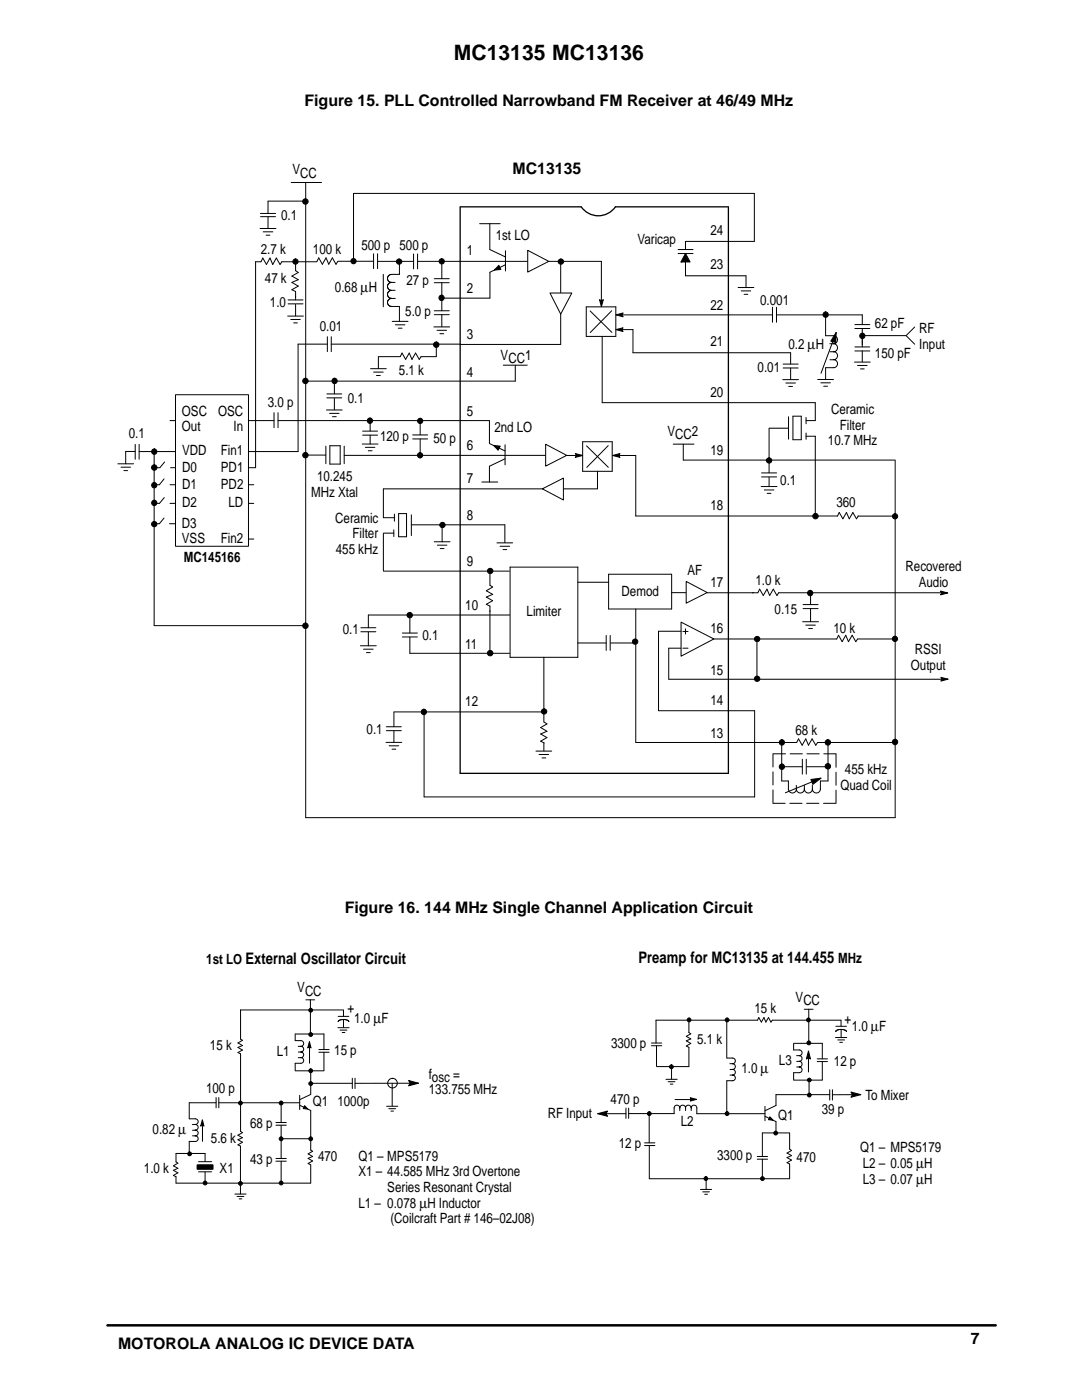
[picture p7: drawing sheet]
<svg xmlns="http://www.w3.org/2000/svg" width="216mm" height="279mm" viewBox="0 0 216 279" stroke-linecap="round" stroke-linejoin="round" font-family="sans-serif">
<path d="M21.4 264.5h177.3" fill="none" stroke="#000" stroke-width=".5"/>
<g fill="none" stroke="#000" stroke-width=".2">
<path d="M58.1 36.4h6.1M61 36.4v126.8h117.6v-71.3M51.9 45.6h3.2M52.5 46.3h1.9M53.1 46.9h.8M53.5 40.1h7.5M59 52.2v1.8l.5 .4-1.3 .7 1.3 .7-1.3 .6 1.3 .7-1.3 .7 .8 .4v1.7M88.2 56.4v5.6M95.7 44.6h4.1M97.7 44.6v5.2M97.8 54.3v5.2h-9.6M105.3 52.2h-17.1v3.4"/>
<path d="M109.5 52.2h10.5v7.9M111.9 52.2v6.3M136.8 52.3v2.7h12.1M150.5 48.2h-13.7v1.6M61 76.1h41.8M66.1 68.7h25.7M66.7 79.5v2.3M73.9 73.6h3.2M74.5 74.3h2M75.1 74.9h.8M75.5 71.2h4.4l.3-.7 .7 1.2 .8-1.2 .5 1.2 .7-1.2 .8 1.2 .3-.5M75.5 71.2v2.3"/>
<path d="M79.7 61.2v2.9M86.6 65.2h3.1M87.2 65.9h1.9M87.8 66.6h.7M88.2 62.8v2.4M100.4 72.9h4.8M111.9 62.7v6h-20.1M117 61.2h5.9v5.9h-5.9zM120.2 67.1v13.3h42.5v3.5h-1.9M124 62.8h30.1M126.3 65.8v4.6h31.5v2.3M155 62.8h17.1v2"/>
<path d="M156.2 75.8h3.1M156.8 76.4h1.9M157.4 77.1h.7M157.8 73.4v2.3M163.2 75.7h3.1M163.8 76.4h1.9M164.4 77.1h.7M164.7 73.4v2.3M170.5 72.3h3.1M171.1 72.9h1.9M171.7 73.6h.7M172.1 65.6v3.2"/>
<path d="M172.1 70v2.2M27.8 90.1h31.7M55.5 83.9h42.2v4.6M61 90.8h4M65 89v3.5M65.1 81.8h3.2M65.8 82.5h1.9M65.8 89h2.1v3.6h-2.1zM66.3 83.2h.8M68.7 90.9h40.2M68.7 89v3.5M72.3 88.6h3.1"/>
<path d="M72.9 89.3h1.9M73.5 90h.7M73.9 83.9v2.1M73.9 86.8v1.8M83.8 83.9v2.9M83.8 87.6v3.8M111.6 90.9h3.6M116.3 88.2h5.9v5.9h-5.9zM117 89l4.4 4.3M119.2 94.1v3.5h-42.7v5.7h2.2M126.9 90.9v12.1h40.2M134.3 88.6h4.2"/>
<path d="M136.3 88.6v3.2h42.3M151.9 97.1h3.1M152.5 97.8h1.9M153.1 98.5h.7M153.5 85.5h3.8M157.3 83.2v4.4M158.2 83.1h1.7v4.7h-1.7zM160.8 87.1h1.9v15.9M160.8 83.3v1.3M160.8 86.4v1.3M76.5 106.4h2.1M76.5 106.5v7.4"/>
<path d="M76.5 114h25.1M78.6 105.7v1.4M78.7 102.6v1.4M79.5 102.5h1.6v4.6h-1.6zM82.1 102.7v4.2M82.1 104.7h18.6v3.6M86.6 108.1h3.2M87.3 108.8h1.9M87.8 109.5h.8M88.2 104.7v3.4M97.8 114v2.8l.5 .4-1.3 .7 1.3 .7-1.3 .6 1.3 .7-1.3 .7 .8 .4v9.4M99.2 108.3h3.1"/>
<path d="M99.8 109h1.9M100.4 109.7h.7M101.8 113.2h13.5v18h-13.5zM115.3 116.2h6.1M121.4 114.6h12.6v6.9h-12.6zM134 118.3h2.9M141.1 118.3h10.1l.4-.7 .7 1.2 .7-1.2 .6 1.2 .7-1.2 .7 1.2 .4-.5h33.1M161.7 118.3v2.3M167.1 103l.4-.7 .7 1.2 .7-1.2 .6 1.2 .7-1.2 .7 1.2 .4-.5M171.2 103h7.3M71.9 128.9h3.2M72.5 129.6h2"/>
<path d="M73.1 130.2h.8M81.8 127.1v3.3h19.9M101.7 122.7h-28.2v2.6M108.5 131.2v12.9M126.9 121.5v26.7h32.1l.3-.7 .8 1.2 .7-1.2 .5 1.2 .7-1.2 .8 1.2 .3-.5h15.5M131.4 126v15.8M133.4 129.4v6.2h54.5M142.4 127.5h24.6l.3-.7 .7 1.3 .8-1.3 .5 1.3 .7-1.3 .8 1.3 .3-.6M151 127.5v8.1M160.2 124.1h3.1M160.8 124.8h1.9M161.4 125.4h.7"/>
<path d="M161.7 121.5v2.6M171.1 127.5h7.5M77 148.2h3.2M77.6 148.8h2M78.2 149.5h.8M78.7 142.1h29.8M106.9 149.9h3.2M107.6 150.6h1.9M108.1 151.3h.8M108.5 148.3v1.6M108.6 144.1l.5 .4-1.2 .7 1.2 .7-1.2 .6 1.2 .7-1.2 .7 .7 .4M131.5 141.8h19.1v17.2h-66v-16.9"/>
<path d="M156 148.2v7.7h1.3M165.2 148.2v7.7h-1.5M81.5 215.6l2 .6-2 .5 .3-.5zM83.5 216.2h-12.7M134.7 219.4h3.4M169.8 217.9l2 .6-2 .5 .3-.5zM171.8 218.5h-5.7M40.4 224.4v3.4M119.3 222.3l1.9-.6-.3 .6 .3 .5zM119.3 222.3h5.6"/>
</g>
<g fill="#000" stroke="#000" stroke-width=".2">
<path d="M119.6 59.8l.4 .3 .4-.3-.4 1.4z" fill-rule="evenodd"/>
<path d="M122.9 62.8l1.4-.3-.2 .3 .2 .4z" fill-rule="evenodd"/>
<path d="M114.8 90.5l1.5 .4-1.5 .4 .3-.4z" fill-rule="evenodd"/>
<path d="M137.7 219.1l1.3 .3-1.3 .3 .3-.3z" fill-rule="evenodd"/>
<path d="M40.4 223.5l.3 1.2-.3-.2-.4 .2z" fill-rule="evenodd"/>
</g>
<path d="M81.5 215.6l2 .6-2 .5 .3-.5zM169.8 217.9l2 .6-2 .5 .3-.5zM119.3 222.3l1.9-.6-.3 .6 .3 .5z" fill="#000"/>
<path d="M154.2 150.4v9.9M166.8 160.3v-9.9" fill="none" stroke="#000" stroke-width=".2" stroke-dasharray="2.6 1"/>
<path d="M166.8 150.4h-12.6M154.2 160.3h12.6" fill="none" stroke="#000" stroke-width=".2" stroke-dasharray="2.4 .9"/>
<path d="M91.8 41.3v113h53.5v-113" fill="none" stroke="#000" stroke-width=".26"/>
<path d="M135.9 124.2v6.8l6.5-3.5z" fill="#fff"/>
<g fill="none" stroke="#000" stroke-width=".2">
<path d="M97.7 49.8l3.2 1.5M99.5 53l.4 .8-1.3 .1zM100.9 50v4.1M100.9 52.8l-3.2 1.5M97.7 88.5l3.1 1.5M98.5 88.9l1.3 .1-.4 .9zM100.8 88.8v4M100.8 91.6l-3.1 1.4M131.4 126h4.5M133.4 129.4h2.5M135.9 124.2l6.5 3.3-6.5 3.5zM136.3 129.4h1"/>
<path d="M136.3 126h1M136.8 125.5v1"/>
</g>
<path d="M99.5 53l.4 .8-1.3 .1zM98.5 88.9l1.3 .1-.4 .9z" fill="#000"/>
<path d="M136.9 116l4.2 2.3-4.2 2.1z" fill="#fff"/>
<path d="M136.9 116l4.2 2.3-4.2 2.1z" fill="none" stroke="#000" stroke-width=".2"/>
<path d="M108.9 88.7l4.2 2.2-4.2 2.1z" fill="#fff"/>
<path d="M108.9 88.7l4.2 2.2-4.2 2.1z" fill="none" stroke="#000" stroke-width=".2"/>
<path d="M105.3 50l4.2 2.2-4.2 2.1z" fill="#fff"/>
<path d="M105.3 50l4.2 2.2-4.2 2.1z" fill="none" stroke="#000" stroke-width=".2"/>
<path d="M109.7 58.5h4.4l-2.2 4.2z" fill="#fff"/>
<g fill="none" stroke="#000" stroke-width=".2">
<path d="M52 42.6h3M52 43.2h3M53.5 40.1v2.5M53.5 43.3v2.3M75.4 52.2h7.1M76.5 54.8v6.4M78 56.4a.8 .8 0 0 0-.7 .8 .8 .8 0 0 0 .8 .8 .8 .8 0 0 0-.8 .7 .8 .8 0 0 0 .7 .8l.9 .1M78 59.6a.8 .8 0 0 0-.7 .8 .8 .8 0 0 0 .8 .8h1.6M78 56.4h.8M78.1 57.9h.7M79.7 54.8h-1.7a.8 .8 0 0 0-.7 .8 .8 .8 0 0 0 .7 .8M82.5 50.7v3"/>
<path d="M83.3 50.7v3M83.4 52.2h4.8M86.7 55.6h2.9M86.7 56.4h2.9M109.7 58.5h4.4l-2.2 4.2zM65.2 78.6h3M65.2 79.4h3M66.7 76.1v2.5M86.7 62h2.9M86.7 62.8h2.9M154.1 61.3v3M154.9 61.3v3"/>
<path d="M156.3 72.7h3M156.3 73.4h3M170.6 64.8h3M170.6 65.6h3M170.6 69.2h3M170.6 70h3M172.1 67.4v1.8M72.4 86h2.9M72.4 86.8h2.9M82.3 86.8h3M82.3 87.6h3M152 94.4h3"/>
<path d="M152 95.2h3M153.5 85.5v8.9M153.5 95.2v1.8M72 125.3h3M72 126.1h3M73.5 126.1v2.8M80.3 126.3h3M80.3 127.1h3M81.8 122.7v3.6M115.3 128.3h5.6M121 126.8v3M121.8 126.8v3"/>
<path d="M121.8 128.3h5.1M160.2 120.7h3M160.2 121.5h3M77.1 145h3M77.1 145.8h3M78.6 142.1v2.9M78.6 145.9v2.3M156 153h4.1M157.3 157.5a.8 .8 0 0 0 .8 .8 .8 .8 0 0 0 .8-.8M157.3 155.9v1.6M158.9 156.7v.8a.8 .8 0 0 0 .8 .8 .8 .8 0 0 0 .8-.8M160.1 151.5v3"/>
<path d="M160.5 157.5a.8 .8 0 0 0 .8 .8 .8 .8 0 0 0 .8-.8M160.5 156.7v.8M160.9 151.5v3M160.9 153h4.3M162.1 157.5a.8 .8 0 0 0 .8 .8 .8 .8 0 0 0 .8-.8M162.1 156.7v.7M163.7 155.9v1.6"/>
</g>
<path d="M108.2 97.6l4.2-2.2v4.4z" fill="#fff"/>
<g fill="none" stroke="#000" stroke-width=".2">
<path d="M57.5 59.9h3M63.2 52.2h-7l-.3 .6-.8-1.3-.7 1.3-.5-1.3-.7 1.3-.8-1.3-.3 .7h-1.1v41.1h-17M63.2 52.2l.4-.7 .7 1.2 .8-1.2 .5 1.2 .7-1.2 .7 1.2 .4-.5M67.4 52.1h7.1M74.5 50.6v3M75.3 50.6v3M79.7 52.2v2.6M150.5 48.2v-9.6h-80v13.5M57.4 63.1h3.1M57.5 60.6h3M58 63.8h1.9M58.6 64.4h.7"/>
<path d="M59 60.7v2.3M65.3 68.7h-5.8v21.4M65.3 67.2v3M66.1 67.2v3M78.3 64.1h3.1M78.9 64.8h1.9M79.5 65.5h.7M87.1 68.7v2.5h-3.1M117.8 62.1l4.3 4.2M122.1 62l-4.3 4.4M124 65.8h2.3M164.7 62.8v4.2h1.7"/>
<path d="M164.7 73.4h1.6M165.6 68.6h.7M165.6 70.2h.7M165.6 71.8h.7M166.3 68.6a.8 .8 0 0 1 .8 .8 .8 .8 0 0 1-.8 .8M166.3 70.2h.3a.8 .8 0 0 1 .5 .7 .8 .8 0 0 1-.3 .8l-.5 .1M166.3 67a.8 .8 0 0 1 .8 .8 .8 .8 0 0 1-.8 .8M166.3 71.8a.8 .8 0 0 1 .8 .8 .8 .8 0 0 1-.8 .8M166.8 66.4l-3 8.1M172.6 67h8.2l1.7 1.7M182.5 65.3l-1.6 1.6M23.5 92.6h3.2"/>
<path d="M24.1 93.2h1.9M24.7 93.9h.8M27 88.7v3M27 90.1h-1.9v2.5M27.8 88.7v3M30.8 90.1v34.8h30.2M33.9 83.9h20.8M33.9 96.7h16.7M54.7 82.4v3M55.5 82.4v3M96.2 96.2h3.1M97.7 93v3.2"/>
<path d="M108.2 97.6l4.2-2.2v4.4zM121.4 88.9l-4.3 4.4M123.3 90.9h3.6M33.8 104.5h2.5M33.9 100.5h16.7M46.2 107.6h4.4"/>
</g>
<g fill="#000" stroke="#000" stroke-width=".2">
<path d="M166.8 66.4v2l-1-.3z"/>
<path d="M122.9 65.8l1.4-.4-.2 .4 .2 .4z" fill-rule="evenodd"/>
<path d="M122.2 90.9l1.5-.4-.3 .4 .3 .4z" fill-rule="evenodd"/>
<path d="M187.7 118l1.4 .3-1.4 .4 .2-.4z" fill-rule="evenodd"/>
<path d="M187.7 135.2l1.5 .3-1.5 .4 .3-.4z" fill-rule="evenodd"/>
<circle cx="59" cy="52.2" r=".52"/>
<circle cx="70.5" cy="52.1" r=".52"/>
<circle cx="79.6" cy="52.2" r=".53"/>
<circle cx="88.1" cy="59.4" r=".53"/>
<circle cx="88.1" cy="52.2" r=".52"/>
<circle cx="111.9" cy="52.2" r=".53"/>
<circle cx="66.8" cy="76" r=".53"/>
<circle cx="87" cy="68.8" r=".54"/>
<circle cx="164.7" cy="62.8" r=".53"/>
<circle cx="172.1" cy="67" r=".53"/>
<circle cx="30.8" cy="90.1" r=".53"/>
<circle cx="73.8" cy="83.9" r=".53"/>
<circle cx="83.8" cy="90.9" r=".52"/>
<circle cx="83.8" cy="84" r=".52"/>
<circle cx="153.5" cy="91.9" r=".53"/>
<circle cx="88.3" cy="104.8" r=".53"/>
<circle cx="97.8" cy="114" r=".53"/>
<circle cx="161.6" cy="118.4" r=".53"/>
<circle cx="162.7" cy="103" r=".54"/>
<circle cx="178.6" cy="103" r=".52"/>
<circle cx="81.8" cy="122.8" r=".54"/>
<circle cx="97.8" cy="130.4" r=".54"/>
<circle cx="126.7" cy="128.1" r=".53"/>
<circle cx="151.1" cy="127.5" r=".53"/>
<circle cx="151.1" cy="135.5" r=".53"/>
<circle cx="178.6" cy="127.5" r=".52"/>
<circle cx="84.6" cy="142.1" r=".53"/>
<circle cx="108.6" cy="142" r=".53"/>
<circle cx="156" cy="148.2" r=".53"/>
<circle cx="165.2" cy="148.2" r=".54"/>
<circle cx="178.6" cy="148.1" r=".53"/>
</g>
<path d="M122.8 41.3a4.1 4.1 0 0 1-6.8 0h-24.2M122.8 41.3h22.5" fill="none" stroke="#000" stroke-width=".26"/>
<path d="M35 78.8h14.6v30.2h-14.6z" fill="#fff"/>
<g fill="none" stroke="#000" stroke-width=".2">
<path d="M135.3 49.8h3M135.3 50.6h3M135.9 52.3h.1M147.3 57.4h3.1M147.9 58.1h1.9M148.5 58.7h.7M148.9 55v2.3M35 78.8h14.6v30.2h-14.6zM102.8 72.9v3.2M32.7 95.6l-.9 1.1h-1M32.8 99.3l-1 1.2M32.8 92.2l-.9 1.1h-1"/>
<path d="M30.8 100.5h1M32.7 103.4l-.9 1.1h-1M163.8 155.3l-7.1 2.9M61 199.5h1.8M61.9 199.5v6.8M43.1 219v2.1M43.7 219v2.1M58.9 206.4v1.3h1.1M58.9 206.4h5.7v3.1M58.9 213.7h5.7M59.5 208.8h.5M59.5 210h.5"/>
<path d="M59.5 211.1h.5M59.8 218.6v2.9M60 208.8l.4 .1 .2 .4-.1 .4-.5 .2M60 209.9l.5 .3a.57 .57 0 0 1-.5 .9M60 207.7a.56 .56 0 0 1 .5 .3 .56 .56 0 0 1 0 .6l-.5 .2M60 211.1l.3 .1 .2 .2a.56 .56 0 0 1-.5 .8M60 212.2h-1.1v1.5M61.8 208.8v3.4M62 213.7v4.7l-2.2 1.1M62 216.2h8.3M63.6 209.5h2.1M63.6 210h2.1"/>
<path d="M64.6 210v3.6M67.4 205.1h2.3M67.5 202.8h2.1M67.5 203.9h.1M67.9 205.6h1.3M68.3 206.1h.5M68.5 201.6h-20.5v5.8l.4 .2-.9 .5 .9 .6-.9 .3 .9 .6-.9 .5 .5 .2v15.5l.4 .2-.9 .6 .9 .5-.9 .4 .9 .5-.9 .5 .5 .2v9.6M68.5 201.6v1.2M68.5 203.5v1.6M68.5 203.5l.7 .1 .4 .3M68.5 203.5l-.6 .1-.4 .3M69.6 203.9h.1"/>
<path d="M70.3 215.2v2M70.8 215.2v2M78.3 216.2v4.5M130 208.2h2M130 208.7h2M131 208.7v4M132.9 215.4h2.2M133.3 215.9h1.4M133.7 216.4h.6M134 212.9v2.5M137.5 203.6v2.5l.3 .2-.9 .5 .9 .5-.9 .4 .9 .5-.9 .6 .6 .2v3.9h-6.5M145 203.6v7.6"/>
<path d="M145 215.7v6.5M145 211.2h1.2a.57 .57 0 0 1 .4 .8l-.3 .3h-.7M145.7 213.4h.5M145.7 214.6h.5M146.2 212.3l.3 .1 .2 .2a.56 .56 0 0 1-.5 .8 .57 .57 0 0 1 .4 .9l-.4 .3M146.2 214.6l.4 .2a.57 .57 0 0 1-.4 .9h-1.2M158.4 208.3v1.2h1.1a.57 .57 0 0 1 .5 .6 .57 .57 0 0 1-.5 .6M158.4 208.2h5.7v3.1M158.4 215.6h5.7M158.9 210.7h.6M159 211.8h.5M159 212.9h.5"/>
<path d="M159.5 210.7a.57 .57 0 0 1 .5 .6 .57 .57 0 0 1-.5 .5M159.5 211.8a.56 .56 0 0 1 .5 .6 .56 .56 0 0 1-.5 .5M159.5 212.9a.56 .56 0 0 1 .5 .6 .56 .56 0 0 1-.5 .6M159.5 214.1h-1.1v1.4M160.5 201.4h1.7M161.3 211.1v2.8M161.4 201.4v6.8M161.4 215.6v2.9M163.1 211.3h2M163.1 211.9h2M164.1 211.9v3.6M165.6 218.5h-10.8v2.1l-2.2 1.1"/>
<path d="M165.6 217.5v2M166.1 217.5v2M166.7 207.1h2.3M166.8 204.8h2.1M166.8 205.8a1.66 1.66 0 0 1 2.1 0v.1M166.8 205.8v.1M166.8 205.8h.1M167.2 207.5h1.3M167.6 208h.5M167.8 204.8v-1.2h-13.7l-.3 .4-.5-.9-.5 .9-.4-.9-.5 .9-.5-.9-.2 .5h-20.3v4.6M167.8 205.4v1.6M38.4 224.4h.5"/>
<path d="M38.4 225.6h.5M38.4 226.7h.5M38.9 226.7l.5 .2 .1 .6-.4 .3h-1.3v2.4M39.6 233.9h2.6M39.6 231.8h2.6M40.9 231.8v-1.6h-5.8v1.7l.4 .2-.9 .6 .9 .5-.9 .4 .9 .5-.9 .5 .5 .2v1.3h26.9M40.9 233.9v2.2M43.1 220.1h-5.3v3.2h1.1a.57 .57 0 0 1 .5 .9l-.5 .2 .6 .4-.1 .5-.5 .2 .5 .3a.56 .56 0 0 1 .1 .6 .56 .56 0 0 1-.6 .3M43.7 220.1h16.1M46.9 238.3h2.2M47.3 238.8h1.4M47.7 239.3h.6"/>
<path d="M55.1 224h2M55.1 224.6h2M55.1 231.2h2M55.1 231.7h2M56.1 227.3h5.9M56.1 220.1v3.9M56.1 224.6v6.6M56.1 231.7v4.4M59.8 220.6l2.2 1v7.9l.4 .3-.9 .5 .9 .5-.9 .4 .9 .5-.9 .5 .5 .3v3.6M60.8 220.7l.6 .6-.9-.1zM77.1 220.8h2.3M77.6 221.3h1.3"/>
<path d="M78 221.7h.5M124.9 221.1v2.1M125.4 221.1v2.1M128.6 228.1h2.1M128.6 228.6h2.1M129.5 222.2v5.9M134.5 221.1a.56 .56 0 0 1 .6-.5 .56 .56 0 0 1 .5 .5M134.5 221.1v1.1h-9.1M135.6 221.1v.6M135.7 221.1a.56 .56 0 0 1 .5-.5 .56 .56 0 0 1 .6 .5M136.8 221.1a.57 .57 0 0 1 .5-.5 .57 .57 0 0 1 .6 .5M136.8 221.1v.5"/>
<path d="M137.9 221.1a.56 .56 0 0 1 .6-.5 .56 .56 0 0 1 .5 .5v1.2h13.6M137.9 221.1v.5M139.8 237.4h2.2M140.2 237.9h1.4M140.6 238.3h.6M140.9 235.2v2.2M151.1 230.8h2.1M151.1 231.3h2.1M152.1 231.3v3.9M152.6 222.8l2.2 1v2.3M152.6 220.8v2.9M153.6 222.9l.7 .7-1-.1z"/>
<path d="M157.5 226.1h-5.4v4.7M157.6 226.1v3.2l.3 .3-.9 .5 .9 .5-.9 .4 .9 .5-.9 .5 .6 .3v2.9h-28v-6.6"/>
<circle cx="78.3" cy="216.2" r=".96"/>
</g>
<path d="M39.4 232.5h3v.8h-3z" fill-rule="evenodd" fill="#000" stroke="#000" stroke-width=".34"/>
<g fill="#000" stroke="#000" stroke-width=".2">
<path d="M136.8 50.6l.9 1.7h-1.8zM161.8 155.6l2-.3-1.6 1.2z"/>
<path d="M61.7 207.9l.4 1.2-.4-.2-.3 .2z" fill-rule="evenodd"/>
<path d="M161.3 209.7l.4 1.7-.4-.3-.4 .3z" fill-rule="evenodd"/>
<circle cx="60.9" cy="40.2" r=".54"/>
<circle cx="60.9" cy="76" r=".54"/>
<circle cx="30.8" cy="96.8" r=".53"/>
<circle cx="30.8" cy="93.3" r=".54"/>
<circle cx="60.9" cy="90.8" r=".54"/>
<circle cx="30.8" cy="100.4" r=".53"/>
<circle cx="30.8" cy="104.6" r=".53"/>
<circle cx="60.9" cy="124.9" r=".54"/>
<circle cx="156" cy="153" r=".53"/>
<circle cx="165.2" cy="152.9" r=".54"/>
<circle cx="62" cy="213.7" r=".38"/>
<circle cx="62" cy="216.3" r=".38"/>
<circle cx="62" cy="201.6" r=".38"/>
<circle cx="62" cy="206.5" r=".38"/>
<circle cx="134" cy="212.9" r=".38"/>
<circle cx="137.5" cy="203.6" r=".38"/>
<circle cx="145.1" cy="203.6" r=".38"/>
<circle cx="161.3" cy="203.6" r=".38"/>
<circle cx="161.4" cy="208.1" r=".38"/>
<circle cx="161.5" cy="215.6" r=".37"/>
<circle cx="161.5" cy="218.5" r=".38"/>
<circle cx="37.8" cy="230.3" r=".38"/>
<circle cx="40.9" cy="236.1" r=".38"/>
<circle cx="48" cy="236.2" r=".38"/>
<circle cx="48" cy="220.1" r=".38"/>
<circle cx="56.1" cy="236.1" r=".38"/>
<circle cx="56.1" cy="220.1" r=".38"/>
<circle cx="56.1" cy="227.3" r=".38"/>
<circle cx="62" cy="227.3" r=".38"/>
<circle cx="129.6" cy="222.3" r=".38"/>
<circle cx="140.9" cy="235.2" r=".37"/>
<circle cx="145.1" cy="222.3" r=".38"/>
<circle cx="152.1" cy="235.2" r=".38"/>
<circle cx="154.8" cy="226.1" r=".38"/>
</g>
<path d="M60.8 220.7l.6 .6-.9-.1zM153.6 222.9l.7 .7-1-.1z" fill="#000"/>
<text font-size="4.2" x="90.5" y="11.9">MC13135 MC13136</text>
<g font-size="3.2">
<text x="60.8" y="21.2">Figure 15. PLL Controlled Narrowband FM Receiver at 46/49 MHz</text>
<text x="102.3" y="34.7">MC13135</text>
<text x="68.8" y="182.1">Figure 16. 144 MHz Single Channel Application Circuit</text>
<text x="127.4" y="192.3">Preamp for MC13135 at 144.455</text>
<text x="23.6" y="269.2">MOTOROLA ANALOG IC DEVICE DATA</text>
<text x="193.7" y="268.2">7</text>
</g>
<g font-size="2.8">
<text x="58.3" y="34.8">VCC</text>
<text x="56.1" y="44">0.1</text>
<text x="98.9" y="48">1st LO</text>
<text x="141.8" y="47">24</text>
<text x="52" y="50.7">2.7 k</text>
<text x="62.4" y="50.7">100 k</text>
<text x="72.1" y="49.9">500 p 500 p</text>
<text x="93.2" y="51">1</text>
<text x="127.2" y="48.7">Varicap</text>
<text x="141.8" y="53.7">23</text>
<text x="52.9" y="56.5">47 k</text>
<text x="66.8" y="58.2">0.68 µH</text>
<text x="81.1" y="56.9">27 p</text>
<text x="93.2" y="58.4">2</text>
<text x="53.9" y="61.2">1.0</text>
<text x="63.8" y="66">0.01</text>
<text x="80.9" y="63">5.0 p</text>
<text x="141.8" y="61.9">22</text>
<text x="151.7" y="60.9">0.001</text>
<text x="174.6" y="65.5">62 pF</text>
<text x="93.2" y="67.7">3</text>
<text x="99.9" y="71.8">VCC1</text>
<text x="141.8" y="69.1">21</text>
<text x="157.3" y="69.6">0.2 µH</text>
<text x="174.6" y="71.4">150 pF</text>
<text x="183.4" y="66.5">RF</text>
<text x="183.4" y="69.7">Input</text>
<text x="79.6" y="74.7">5.1 k</text>
<text x="93.2" y="75.2">4</text>
<text x="151.2" y="74.3">0.01</text>
<text x="36.3" y="82.9">OSC</text>
<text x="43.5" y="82.9">OSC</text>
<text x="53.4" y="81.2">3.0 p</text>
<text x="69.4" y="80.4">0.1</text>
<text x="93.2" y="83">5</text>
<text x="141.8" y="79.1">20</text>
<text x="165.8" y="82.6">Ceramic</text>
<text x="25.7" y="87.3">0.1</text>
<text x="36.3" y="86.1">Out</text>
<text x="46.6" y="86.1">In</text>
<text x="75.8" y="88">120 p</text>
<text x="86.5" y="88.4">50 p</text>
<text x="93.2" y="89.8">6</text>
<text x="98.6" y="86.1">2nd LO</text>
<text x="133.2" y="86.9">VCC2</text>
<text x="165.2" y="88.9">10.7 MHz</text>
<text x="167.6" y="85.8">Filter</text>
<text x="36.4" y="90.9">VDD</text>
<text x="36.4" y="94.1">D0</text>
<text x="44.1" y="90.9">Fin1</text>
<text x="44.1" y="94.1">PD1</text>
<text x="63.3" y="96">10.245</text>
<text x="141.8" y="90.8">19</text>
<text x="36.4" y="97.5">D1</text>
<text x="36.4" y="101.2">D2</text>
<text x="44.1" y="97.5">PD2</text>
<text x="45.6" y="101.2">LD</text>
<text x="62.1" y="99.1">MHz Xtal</text>
<text x="93.2" y="96.4">7</text>
<text x="141.8" y="101.8">18</text>
<text x="155.7" y="96.8">0.1</text>
<text x="166.9" y="101.2">360</text>
<text x="36.3" y="105.3">D3</text>
<text x="66.9" y="104.3">Ceramic</text>
<text x="70.3" y="107.4">Filter</text>
<text x="93.2" y="103.8">8</text>
<text x="36.3" y="108.3">VSS</text>
<text x="36.7" y="112.1">MC145166</text>
<text x="44" y="108.3">Fin2</text>
<text x="67" y="110.5">455 kHz</text>
<text x="93.2" y="113">9</text>
<text x="124" y="118.9">Demod</text>
<text x="137.2" y="114.8">AF</text>
<text x="141.8" y="117.1">17</text>
<text x="150.7" y="116.8">1.0 k</text>
<text x="180.7" y="114">Recovered</text>
<text x="183.3" y="117.2">Audio</text>
<text x="92.8" y="121.7">10</text>
<text x="105.1" y="123">Limiter</text>
<text x="154.6" y="122.6">0.15</text>
<text x="68.4" y="126.6">0.1</text>
<text x="84.3" y="127.8">0.1</text>
<text x="92.8" y="129.5">11</text>
<text x="141.8" y="126.4">16</text>
<text x="166.3" y="126.3">10 k</text>
<text x="182.5" y="130.6">RSSI</text>
<text x="141.8" y="134.7">15</text>
<text x="181.8" y="133.7">Output</text>
<text x="92.8" y="140.9">12</text>
<text x="141.8" y="140.8">14</text>
<text x="73.1" y="146.5">0.1</text>
<text x="141.8" y="147.2">13</text>
<text x="158.7" y="146.7">68 k</text>
<text x="168.6" y="154.5">455 kHz</text>
<text x="167.7" y="157.6">Quad Coil</text>
<text x="41.2" y="192.4">1st LO External Oscillator Circuit</text>
<text x="167.2" y="192.3">MHz</text>
<text x="59.3" y="198">VCC</text>
<text x="69.3" y="202.2">+</text>
<text x="150.6" y="202.1">15 k</text>
<text x="158.8" y="199.9">VCC</text>
<text x="41.9" y="209.6">15 k</text>
<text x="70.7" y="204.1">1.0 µF</text>
<text x="121.9" y="209.2">3300 p</text>
<text x="139.1" y="208.3">5.1 k</text>
<text x="168.5" y="204.3">+</text>
<text x="169.9" y="205.7">1.0 µF</text>
<text x="55.2" y="210.7">L1</text>
<text x="66.7" y="210.5">15 p</text>
<text x="85.6" y="215.3">fosc =</text>
<text x="147.9" y="214.2">1.0 µ</text>
<text x="155.4" y="212.6">L3</text>
<text x="166.4" y="212.7">12 p</text>
<text x="41.1" y="218.1">100 p</text>
<text x="62.4" y="220.8">Q1</text>
<text x="67.3" y="220.7">1000p</text>
<text x="85.6" y="218.4">133.755 MHz</text>
<text x="121.8" y="220.4">470 p</text>
<text x="172.7" y="219.6">To Mixer</text>
<text x="30.5" y="226.3">0.82 µ</text>
<text x="49.9" y="225.1">68 p</text>
<text x="109.3" y="223">RF Input</text>
<text x="135.8" y="224.8">L2</text>
<text x="155.3" y="223.5">Q1</text>
<text x="164" y="222.4">39 p</text>
<text x="42.1" y="228">5.6 k</text>
<text x="49.9" y="232.2">43 p</text>
<text x="63.5" y="231.8">470</text>
<text x="71.5" y="231.6">Q1 – MPS5179</text>
<text x="123.5" y="229.1">12 p</text>
<text x="143.1" y="231.6">3300 p</text>
<text x="159" y="231.8">470</text>
<text x="171.6" y="230">Q1 – MPS5179</text>
<text x="172.2" y="233.1">L2 – 0.05 µH</text>
<text x="28.7" y="234.1">1.0 k</text>
<text x="43.8" y="234">X1</text>
<text x="71.5" y="234.8">X1 – 44.585 MHz 3rd Overtone</text>
<text x="77.3" y="237.9">Series Resonant Crystal</text>
<text x="172.2" y="236.2">L3 – 0.07 µH</text>
<text x="71.5" y="241">L1 – 0.078 µH Inductor</text>
<text x="77.9" y="244.1">(Coilcraft Part # 146–02J08)</text>
</g>
</svg>
